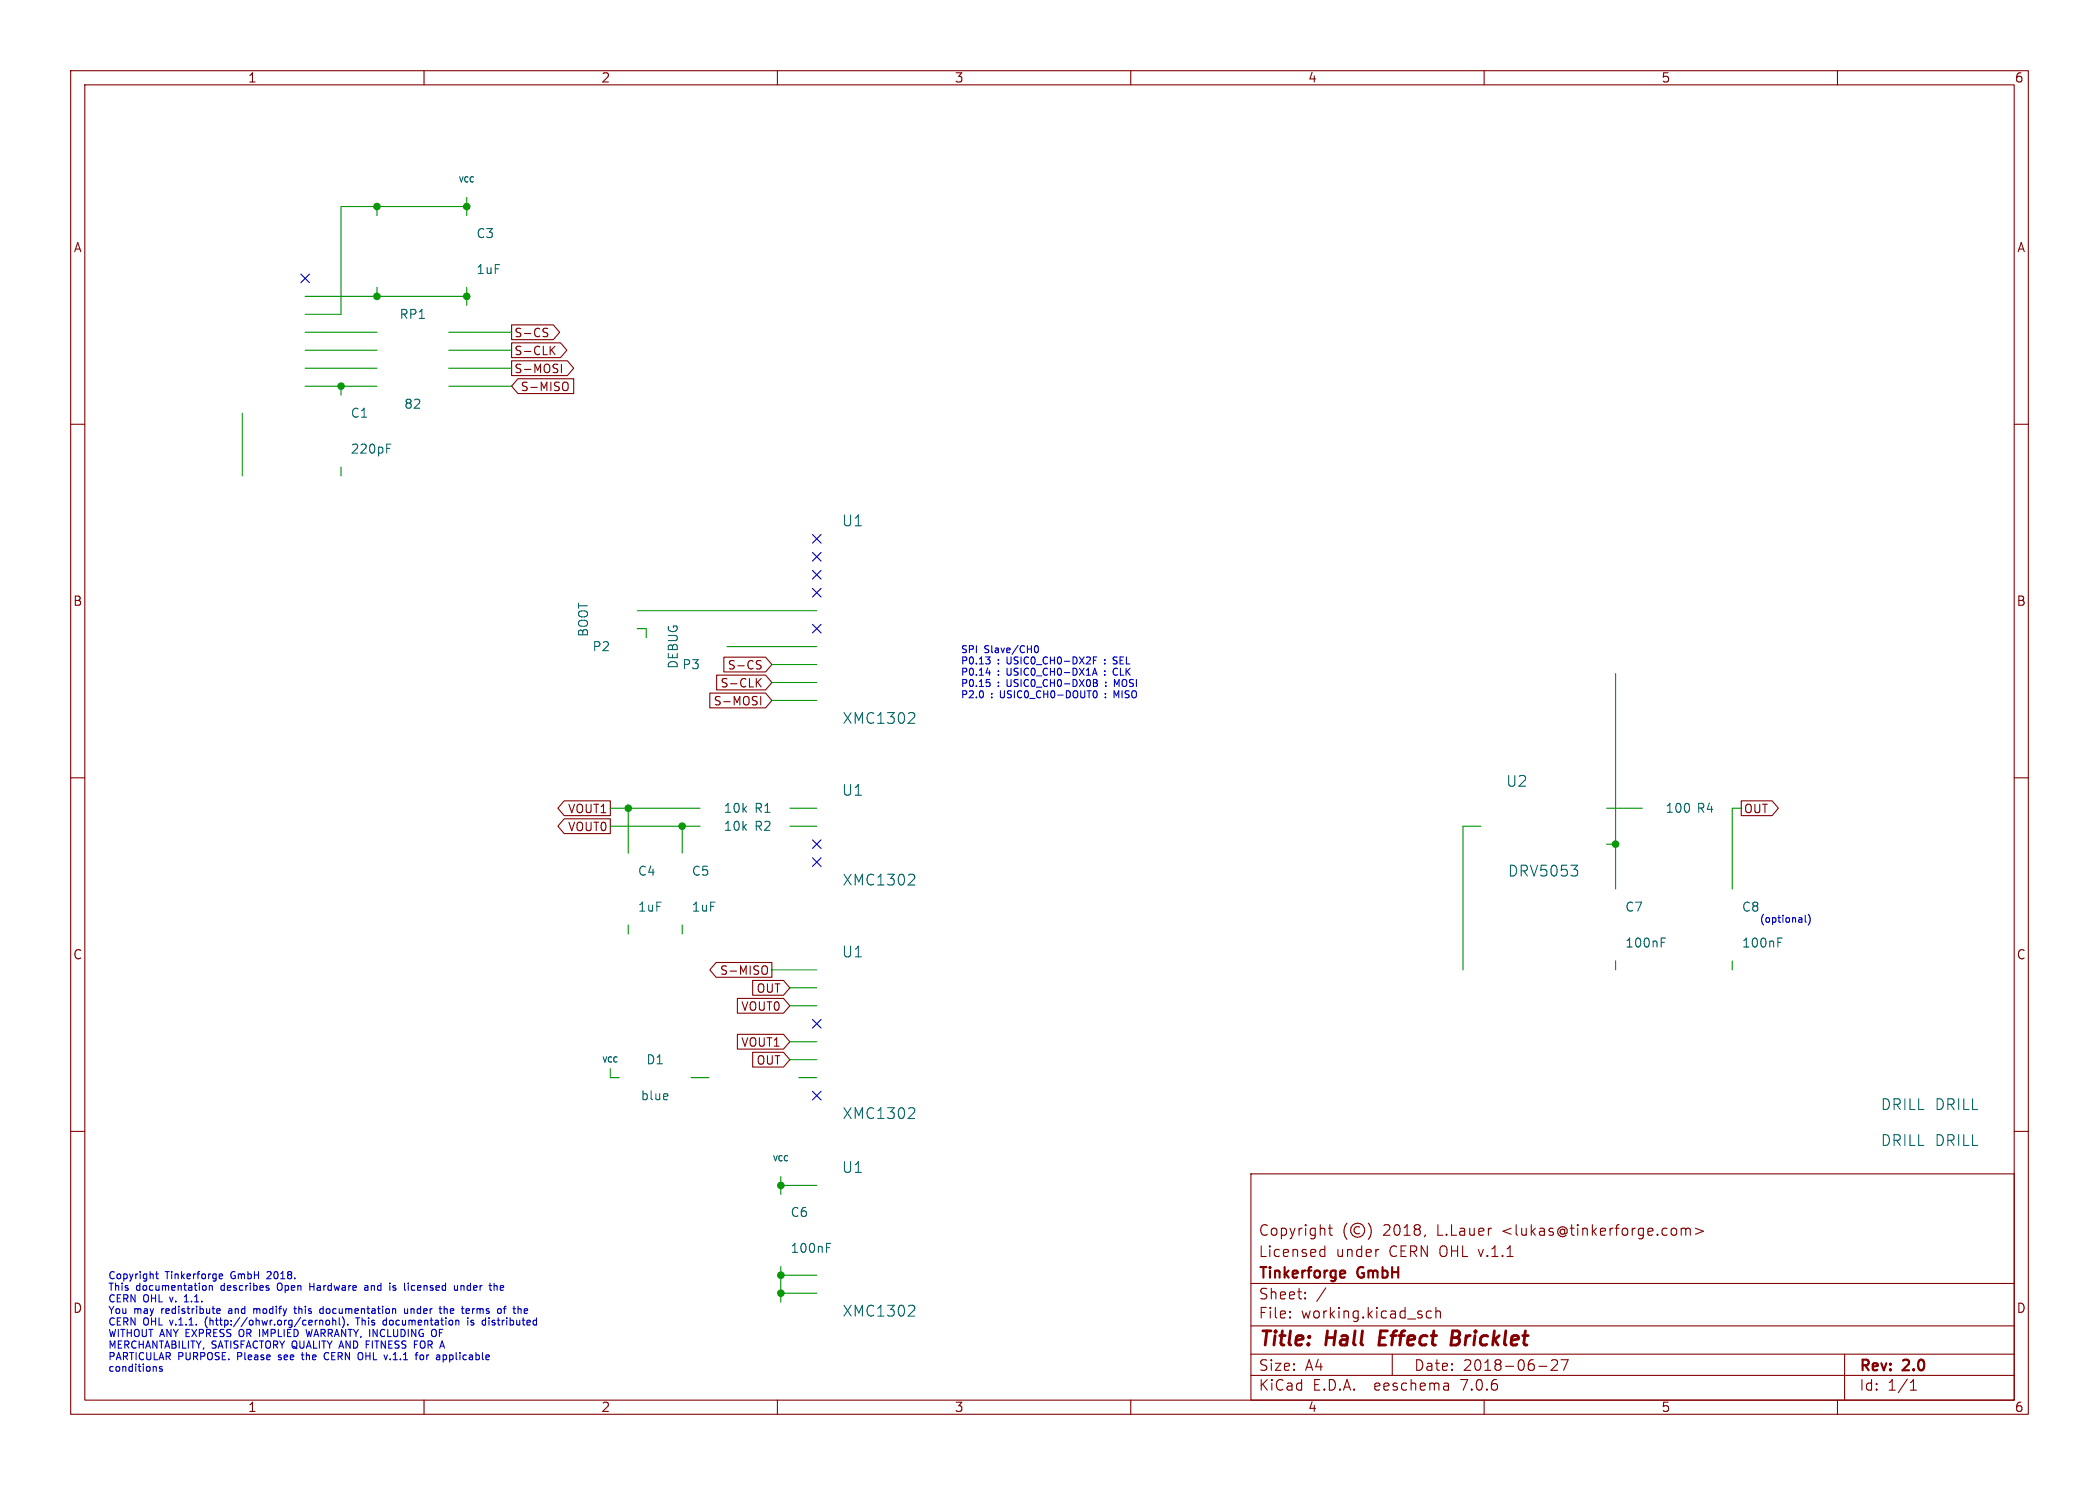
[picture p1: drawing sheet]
<svg xmlns="http://www.w3.org/2000/svg" width="297mm" height="210mm" viewBox="0 0 297 210" stroke-linecap="round" stroke-linejoin="round" font-family="sans-serif">
<g fill="none" stroke="#840000" stroke-width=".15">
<path d="M10 10h277v190h-277zM12 12h273v186h-273zM60 10v2M110 10v2M160 10v2M210 10v2M260 10v2M10 60h2M72.4 48.5h6.9l.9 1-.9 1.1h-6.9zM72.4 51h7.9l.9 1.1-.9 1h-7.9zM72.4 45.9h5.9l.9 1.1-.9 1h-5.9zM73.3 53.6h7.9v2.1h-7.9l-.9-1.1z"/>
<path d="M77.1 47l.3 .1 .1 .3-.2 .2h-.3M77.1 46.4l.4 .1M78 49.5l.5 .7M78.5 49l-.7 .6M79.4 51.5v1.2M79.9 54a.4 .4 0 0 1 .5 .4v.4a.4 .4 0 0 1-.5 .4M285 60h2M100.4 98h7.9l.9 1.1-.9 1h-7.9zM101.4 95.5h6.9l.9 1-.9 1.1h-6.9zM102.4 92.9h5.9l.9 1.1-.9 1h-5.9zM107.2 96.5l.5 .6M107.2 94l.4 .1 .1 .3-.2 .2h-.3"/>
<path d="M107.2 93.4l.5 .1M107.6 98.5v1.2M107.7 96l-.7 .6M10 110h2M79.8 113.3h6.6v2h-6.6l-.9-1zM79.8 115.8h6.6v2.1h-6.6l-.9-1.1zM246.4 113.3h4.3l.9 1-.9 1h-4.3zM285 110h2M101.3 136.1h7.9v2.1h-7.9l-.9-1zM106.5 138.7h4.4l.9 1-.9 1h-4.4zM108.1 136.6a.4 .4 0 0 1 .5 .4v.4a.4 .4 0 0 1-.5 .4M10 160h2"/>
<path d="M104.3 146.3h6.6l.9 1-.9 1.1h-6.6zM104.3 141.2h6.6l.9 1-.9 1.1h-6.6zM106.5 148.8h4.4l.9 1.1-.9 1h-4.4zM285 160h2M177 166h108v32h-108zM186.9 177.6l.1 .1 .5-.1M186.9 176.8l.1-.1 .5 .1M187.5 176.2v1.5M188 173.7h.5M188.2 173.2v1.3v.1l.3 .1M190.6 173a1.72 1.72 0 0 0 0 2.3M192.4 173.6a.52 .52 0 0 0-.8 .4 .52 .52 0 0 0 .8 .4"/>
<path d="M193.6 173a1.72 1.72 0 0 1 0 2.3M195 176.7h.1M201.7 174.6l-.2 .3M237.9 173.8a.37 .37 0 0 1 .6 .1M237.9 173.7v1M238.5 173.9l.2-.2 .4 .1 .1 .9M238.5 173.9v.8M239.9 173.7l1.1 .4-1.1 .5M60 198v2M110 198v2M160 198v2M177 194.5h108"/>
<path d="M177 191.5h108M177 187.5h108M177 181.5h108M182.5 186.3h.1l-.1 .1M182.5 186.3v.1M182.5 185.5v.1M182.5 185.5h.1l-.1 .1M184.7 183.6v.1M184.7 183.6h-.1l.1 .1M184.7 182.8v.1M184.7 182.8h-.1l.1 .1M187.6 182.1l-1.3 2"/>
<path d="M197 191.5v3M202.5 185.5l-.4-.1-.3 .3v.4l.2 .2 .1 .1 .4-.1M203.2 185.5a.37 .37 0 0 1 .6 .1v.8M203.2 184.9v1.5M204.9 195.7l.1 .9M205 196.5l-.2 .1M205 196h-.2M210 198v2M217.7 193.2h1.2M219.5 192.4l.2-.1 .5 .1a.41 .41 0 0 1 .1 .5l-.8 .9h.9M220.9 192.3h1l-.7 1.5M260 198v2"/>
<path d="M261 191.5v6.5M270.3 196.6h.9M270.3 195.5l.4-.4v1.5"/>
<circle cx="192.1" cy="174" r="1"/>
</g>
<path d="M195.4 188.2l-.3 2h1M205.4 189.2h.7M206.1 189.2l.3 .1M206.2 188.2h-.6l-.3 2h.8l.2-.1M206.3 189.1l-.2 .1" fill="none" stroke="#840000" stroke-width=".4"/>
<path d="M190.1 179.7l.2 .1v.2l-.7 .2M190.3 180.6l-.2 .1" fill="none" stroke="#840000" stroke-width=".3"/>
<g fill="none" stroke="#0000c2" stroke-width=".15">
<path d="M139.5 95.2h.6M139.6 96.1h.4M139.9 93.3l.2 .2v.2l-.2 .2M139.9 96.5l.2 .2v.2l-.2 .2M140 94.8v.7M140.1 92.9l-.3 .4M146.5 91.4l.1-.1a.53 .53 0 0 1 .3 .5 .53 .53 0 0 1-.3 .5 .66 .66 0 0 1-.1-.9zM154.6 95.5l.3-1 .3 1M154.7 95.2h.4M154.7 93.4h.3M154.7 96.1l.5 .1v.2l-.2 .2M154.7 96.6h.3"/>
<path d="M154.8 97.7h.1a.53 .53 0 0 1 .3 .5 .53 .53 0 0 1-.3 .5l-.1-.1M155 96.6l.3 .2-.1 .2-.5 .1M155.2 92.9h-.5v1M156.3 93.8v.1M156.3 93.3v.1M156.3 94.9v.1M156.3 95.4v.1M156.4 98.6v.1M156.4 98.1v.1M156.5 97v.1M156.5 96.5v.1M157.5 93.8l.4 .1"/>
<path d="M157.8 94.5a.53 .53 0 0 0-.3 .5 .53 .53 0 0 0 .3 .5M157.9 92.9h-.2l-.2 .2 .1 .2 .3 .1M158 98.4l-.4-.7v1M158 96.8l-.3-.7v1M255.4 129.4v.9l.2 .1M255.9 129.3a1.13 1.13 0 0 1 0 1.5M22.2 179.8v.9l.2 .1M37.8 179.9h.1M22 193.3l.1 .1v.5M22 180.2h.4M22.9 193.3h-.2l-.2 .1 .1 .1 .3 .1v.3h-.4M26.1 184.1h.6"/>
<path d="M26.3 183.2l-.2 .2M28.8 181.8h.3l.1 .2-.1 .4-.3 .1M29.1 186.7v.6M29.6 181.9l.2-.1h.2v.7M29.6 181.8v.7M30.7 185.4l.5-.1-.1-.2h-.3l-.1 .1v.5h.4M31 180.3l.2-.1h.2l.1 .1v.1l-.5 .1M31 180.7l.2 .1h.3M32.4 185.4v.3M33.9 188.1v.8M35.9 185.1v.6M36.2 185.1l-.3 .1"/>
<path d="M37.9 182.1l.2 .2-.2 .2M37.9 181.8h.1M38.3 180.3l-.6 .5h.7M39.3 181.6v.7M39.4 192.2l.1 .1M39.4 191.7v.2M41.6 185.1h.3M41.7 184.7v.9l.2 .1M42.6 191.6h.4M42.8 191.3v.8l.2 .2M43.3 188l.2 1 .2-.7 .2 .7M43.8 181.5v1"/>
<path d="M43.8 181.9h.6M45.2 185.6l.2 .1h.3M45.2 186.7v.7M45.2 186.8l.2-.1 .2 .1 .1 .6M45.7 185.1h-.3l-.2 .2M45.7 184.7v1M46.1 191.3a.5 .5 0 0 0-.2 .7 .5 .5 0 0 0 .5 .2M46.2 186.8l.2-.1 .2 .2v.3l-.2 .2-.2-.1-.1-.1zM47.1 186.8l.1-.1 .3 .1v.6M47.1 186.4v1M48 186.4v.8l.1 .2M48.5 186.3a1.19 1.19 0 0 1 0 1.4"/>
<path d="M49.2 187.3v.1M50.6 186.4v1M51.2 191.3a.72 .72 0 0 1 0 .9M51.6 181.8h.4l.1 .7M51.8 190.1h.4M52.1 182l-.4 .1-.1 .1 .1 .3 .4-.1M54.2 187.3l.2 .1 .3-.1M54.7 186.8l-.3-.1-.2 .1M54.7 186.4v1M55.6 182.4h.4M56 181.8h-.3l-.1 .1v.2l.4 .1M57.2 185.1l.1 .6h.2h.2"/>
<path d="M57.7 185.1v.6M57.8 181.5v.1M58.2 185.1v.6M58.3 181.8l-.1 .2 .1 .4M58.3 185.1l-.1 .1M58.6 190.1h.4M59.5 191.7l.3-.1 .1 .2v.3l-.1 .2-.3-.1-.1-.1zM61.6 188.1a.72 .72 0 0 1 0 .9M62.7 191.7l.3-.1 .2 .2-.1 .4h-.4M62.9 185.2l.1-.1h.2l.1 .6M62.9 184.7v1M64.3 181.8l.1 .6 .2 .1 .1-.1"/>
<path d="M64.7 181.8v.7M64.8 186.7l.1 .2v.5M65.2 181.8v.7M65.6 181.8h-.2l-.2 .1M66.2 186.4v.1M66.2 186.7v.7M66.3 185.1l.1 .2-.5 .1M66.4 185.7h-.1M66.6 187.3h.4M66.9 185.1v.6M66.9 185.2v.1M67 186.8l-.2-.1-.2 .2 .1 .1 .3 .1"/>
<path d="M69.2 186.4v.1M69.2 186.7v.7M70.1 181.8l.2 .1v.6M70.8 181.8v.6M71.2 185.1h.4M71.3 182l-.5 .1M71.6 184.7l-.2 .2v.8M74.2 185.7h.4M74.2 185.1h.3l.2 .2-.5 .1"/>
</g>
<g fill="none" stroke="#009600" stroke-width=".15">
<path d="M53.3 29.2v1.3M66 27.9v2.6M66 29.2h-17.7v15.3h-5.1M34.3 58.4v8.9M43.2 52.1h10.1M43.2 47h10.1M43.2 41.9h22.8M43.2 49.5h10.1M43.2 54.6h10.1M48.3 54.6v1.3M53.3 40.6v1.3M63.5 52.1h8.9"/>
<path d="M63.5 47h8.9M63.5 49.5h8.9M63.5 54.6h8.9M66 40.6v2.6M48.3 66v1.3M90.2 86.4h25.4M90.2 88.9h1.2v1.3M102.9 91.4h12.7M109.2 94h6.4M109.2 96.5h6.4M109.2 99.1h6.4M228.6 95.3v30.4"/>
<path d="M86.4 116.8h12.7M86.4 114.3h12.7M88.9 114.3v6.4M96.5 116.8v3.9M111.8 116.8h3.8M111.8 114.3h3.8M209.5 116.8h-2.5v20.4M227.3 114.3h5.1M227.3 119.4h1.3M246.4 114.3h-1.3v11.4M88.9 130.8v1.3M96.5 130.8v1.3"/>
<path d="M109.2 137.2h6.4M111.8 139.7h3.8M228.6 135.9v1.3M245.1 135.9v1.3M86.4 151.1v1.3h1.2M97.8 152.4h2.5M111.8 149.9h3.8M111.8 147.3h3.8M111.8 142.2h3.8M113 152.4h2.6M110.5 166.4v2.5M110.5 179.1v5.1"/>
<path d="M110.5 167.6h5.1M110.5 180.3h5.1M110.5 182.9h5.1"/>
</g>
<g fill="none" stroke="#000084" stroke-width=".15">
<path d="M42.6 38.8l1.2 1.2M43.8 38.8l-1.2 1.2M115 75.6l1.2 1.2M115 78.1l1.2 1.2M116.2 75.6l-1.2 1.2M116.2 78.1l-1.2 1.2M115 88.3l1.2 1.2M115 80.7l1.2 1.2M115 83.2l1.2 1.2M116.2 88.3l-1.2 1.2M116.2 80.7l-1.2 1.2M116.2 83.2l-1.2 1.2"/>
<path d="M115 118.8l1.2 1.2M116.2 118.8l-1.2 1.2M115 121.3l1.2 1.2M116.2 121.3l-1.2 1.2M115 154.3l1.2 1.2M115 144.2l1.2 1.2M116.2 154.3l-1.2 1.2M116.2 144.2l-1.2 1.2"/>
</g>
<g fill="none" stroke="#006464" stroke-width=".15">
<path d="M54.7 63.4h.4M54.7 62.8h.6M129.1 100.8h.2a.41 .41 0 0 1 .1 .6l-.9 .9h.9M129.1 123.6l.2 .1a.41 .41 0 0 1 .1 .6l-.9 .9h.9M222.3 122.4h.9l-.5 .5M223.1 123l.1 .2v.4l-.1 .2M235.1 133.3h.4M235.1 132.7h.6M251.6 133.3h.4M251.6 132.7h.6M94.4 154.7l.1 .3-.6 .1M129.1 156.7h.2a.41 .41 0 0 1 .1 .6l-.9 .9h.9"/>
<path d="M117 176.4h.4M117 175.8h.6M129.1 184.6l.2 .1a.41 .41 0 0 1 .1 .5l-.9 .9h.9"/>
</g>
<g fill="#009600" stroke="#009600" stroke-width=".15">
<circle cx="66" cy="41.9" r=".46"/>
<circle cx="53.3" cy="29.2" r=".46"/>
<circle cx="53.3" cy="41.9" r=".46"/>
<circle cx="48.3" cy="54.6" r=".46"/>
<circle cx="66" cy="29.2" r=".46"/>
<circle cx="110.5" cy="167.6" r=".46"/>
<circle cx="110.5" cy="180.3" r=".46"/>
<circle cx="110.5" cy="182.9" r=".46"/>
<circle cx="88.9" cy="114.3" r=".46"/>
<circle cx="96.5" cy="116.8" r=".46"/>
<circle cx="228.6" cy="119.4" r=".46"/>
</g>
<g font-size="2.8" fill="#840000">
<text x="178" y="190.9">Title:</text>
<text x="187.7" y="190.9">Hall</text>
<text x="196" y="190.9">Effect</text>
<text x="207" y="190.9">Bricklet</text>
</g>
<g font-size="2.1" fill="#006464">
<text x="119" y="74.7">U1</text>
<text x="119.1" y="102.6">XMC1302</text>
<text x="119" y="112.8">U1</text>
<text x="213" y="111.5">U2</text>
<text x="119.1" y="125.5">XMC1302</text>
<text x="213.3" y="124.2">DRV5053</text>
<text x="119" y="135.6">U1</text>
<text x="119.1" y="158.5">XMC1302</text>
<text x="266" y="157.2">DRILL</text>
<text x="273.7" y="157.2">DRILL</text>
<text x="119" y="166.1">U1</text>
<text x="266" y="162.3">DRILL</text>
<text x="273.7" y="162.3">DRILL</text>
<text x="119.1" y="186.4">XMC1302</text>
</g>
<g font-size="2.1" fill="#840000">
<text x="178" y="178">Licensed</text>
<text x="178" y="175">Copyright</text>
<text x="189" y="178">under</text>
<text x="195.7" y="175">2018,</text>
<text x="196.6" y="178">CERN OHL v.1.1</text>
<text x="203.5" y="175">L.Lauer</text>
<text x="212.8" y="175">&lt;lukas@tinkerforge.com&gt;</text>
<text x="178" y="184">Sheet:</text>
<text x="178" y="181.2">Tinkerforge</text>
<text x="192.2" y="181.2">GmbH</text>
<text x="178" y="186.7">File:</text>
<text x="184.1" y="186.7">working.kicad_sch</text>
<text x="178" y="196.9">KiCad</text>
<text x="178" y="194.1">Size:</text>
<text x="184.7" y="194.1">A4</text>
<text x="185.7" y="196.9">E.D.A.</text>
<text x="194.6" y="196.9">eeschema</text>
<text x="200" y="194.1">Date:</text>
<text x="207" y="196.9">7.0.6</text>
<text x="207" y="194.1">2018-06-27</text>
<text x="263" y="194.3">Rev:</text>
<text x="263" y="196.9">Id:</text>
<text x="267.1" y="196.9">1/1</text>
<text x="269.4" y="194.3">2.0</text>
</g>
<g font-size="1.8" fill="#840000">
<text x="35" y="11.9">1</text>
<text x="85" y="11.9">2</text>
<text x="135" y="11.9">3</text>
<text x="185" y="11.9">4</text>
<text x="235" y="11.9">5</text>
<text x="285" y="11.9">6</text>
<text x="10.3" y="35.9">A</text>
<text x="285.3" y="35.9">A</text>
<text x="10.3" y="85.9">B</text>
<text x="285.3" y="85.9">B</text>
<text x="10.3" y="135.9">C</text>
<text x="285.3" y="135.9">C</text>
<text x="10.3" y="185.9">D</text>
<text x="285.3" y="185.9">D</text>
<text x="35" y="199.9">1</text>
<text x="85" y="199.9">2</text>
<text x="135" y="199.9">3</text>
<text x="185" y="199.9">4</text>
<text x="235" y="199.9">5</text>
<text x="285" y="199.9">6</text>
</g>
<g font-size="1.8" fill="#006464">
<text x="67.3" y="33.9">C3</text>
<text x="67.3" y="39">1uF</text>
<text x="56.4" y="45.3">RP1</text>
<text x="49.5" y="59.3">C1</text>
<text x="57.1" y="58">82</text>
<text x="49.5" y="64.4">220pF</text>
<text x="83.4" y="90.2" transform="rotate(-90 83.4 90.2)">BOOT</text>
<text x="83.7" y="92.3">P2</text>
<text x="96.1" y="94.7" transform="rotate(-90 96.1 94.7)">DEBUG</text>
<text x="96.4" y="94.8">P3</text>
<text x="102.3" y="117.7">10k</text>
<text x="102.3" y="115.2">10k</text>
<text x="106.6" y="117.7">R2</text>
<text x="106.6" y="115.2">R1</text>
<text x="235.6" y="115.2">100</text>
<text x="240" y="115.2">R4</text>
<text x="90.2" y="124.1">C4</text>
<text x="97.8" y="124.1">C5</text>
<text x="90.2" y="129.1">1uF</text>
<text x="97.8" y="129.1">1uF</text>
<text x="229.9" y="129.1">C7</text>
<text x="246.4" y="129.1">C8</text>
<text x="229.9" y="134.2">100nF</text>
<text x="246.4" y="134.2">100nF</text>
<text x="90.6" y="155.8">blue</text>
<text x="91.4" y="150.7">D1</text>
<text x="111.8" y="172.3">C6</text>
<text x="111.8" y="177.4">100nF</text>
</g>
<g font-size="1.7" fill="#840000">
<text x="72.7" y="47.9">S-CS</text>
<text x="72.7" y="50.4">S-CLK</text>
<text x="72.7" y="53">S-MOSI</text>
<text x="73.6" y="55.5">S-MISO</text>
<text x="102.9" y="94.9">S-CS</text>
<text x="100.9" y="100">S-MOSI</text>
<text x="101.8" y="97.4">S-CLK</text>
<text x="80.3" y="115.2">VOUT1</text>
<text x="80.3" y="117.8">VOUT0</text>
<text x="246.7" y="115.2">OUT</text>
<text x="101.8" y="138.1">S-MISO</text>
<text x="104.8" y="143.2">VOUT0</text>
<text x="106.9" y="140.6">OUT</text>
<text x="104.8" y="148.2">VOUT1</text>
<text x="106.9" y="150.8">OUT</text>
</g>
<g font-size="1.4" fill="#0000c2">
<text x="135.9" y="92.4">SPI</text>
<text x="135.9" y="94">P0.13</text>
<text x="135.9" y="95.6">P0.14</text>
<text x="139.3" y="92.4">Slave/CH0</text>
<text x="141.2" y="94">:</text>
<text x="141.2" y="95.6">:</text>
<text x="142.7" y="94">USIC0_CH0-DX2F</text>
<text x="142.7" y="95.6">USIC0_CH0-DX1A</text>
<text x="158.2" y="94">SEL</text>
<text x="158.2" y="95.6">CLK</text>
<text x="135.9" y="97.2">P0.15</text>
<text x="135.9" y="98.8">P2.0</text>
<text x="140.3" y="98.8">:</text>
<text x="141.2" y="97.2">:</text>
<text x="141.7" y="98.8">USIC0_CH0-DOUT0</text>
<text x="142.7" y="97.2">USIC0_CH0-DX0B</text>
<text x="158.3" y="98.8">MISO</text>
<text x="158.4" y="97.2">MOSI</text>
<text x="248.9" y="130.6">(optional)</text>
<text x="15.2" y="181">Copyright</text>
<text x="15.2" y="182.6">This</text>
<text x="15.2" y="184.2">CERN</text>
<text x="15.2" y="185.9">You</text>
<text x="19" y="185.9">may</text>
<text x="19.3" y="182.6">documentation</text>
<text x="20.3" y="184.2">OHL</text>
<text x="23.1" y="185.9">redistribute</text>
<text x="23.4" y="181">Tinkerforge</text>
<text x="24.3" y="184.2">v.</text>
<text x="26.5" y="184.2">1.1.</text>
<text x="31.5" y="182.6">describes</text>
<text x="32.8" y="185.9">and</text>
<text x="32.9" y="181">GmbH</text>
<text x="36.6" y="185.9">modify</text>
<text x="38.3" y="181">2018.</text>
<text x="39.7" y="182.6">Open</text>
<text x="42.6" y="185.9">this</text>
<text x="44.5" y="182.6">Hardware</text>
<text x="46.5" y="185.9">documentation</text>
<text x="52.6" y="182.6">and</text>
<text x="56.3" y="182.6">is</text>
<text x="58.7" y="182.6">licensed</text>
<text x="58.7" y="185.9">under</text>
<text x="64" y="185.9">the</text>
<text x="66" y="182.6">under</text>
<text x="67.4" y="185.9">terms</text>
<text x="71.3" y="182.6">the</text>
<text x="72.6" y="185.9">of</text>
<text x="15.2" y="187.5">CERN</text>
<text x="15.2" y="189.2">WITHOUT ANY EXPRESS</text>
<text x="15.2" y="190.8">MERCHANTABILITY,</text>
<text x="20.3" y="187.5">OHL</text>
<text x="24.3" y="187.5">v.1.1.</text>
<text x="29.5" y="187.5">(http://ohwr.org/cernohl).</text>
<text x="30" y="190.8">SATISFACTORY QUALITY AND</text>
<text x="34.3" y="189.2">OR IMPLIED</text>
<text x="44.3" y="189.2">WARRANTY, INCLUDING</text>
<text x="51.1" y="187.5">This</text>
<text x="52.5" y="190.8">FITNESS</text>
<text x="55.2" y="187.5">documentation</text>
<text x="59.6" y="190.8">FOR</text>
<text x="62.5" y="189.2">OF</text>
<text x="67.4" y="187.5">is</text>
<text x="69.7" y="187.5">distributed</text>
<text x="15.2" y="192.4">PARTICULAR</text>
<text x="15.2" y="194.1">conditions</text>
<text x="25.2" y="192.4">PURPOSE.</text>
<text x="33.8" y="192.4">Please</text>
<text x="39.9" y="192.4">see</text>
<text x="43.4" y="192.4">the</text>
<text x="46.8" y="192.4">CERN</text>
<text x="51.9" y="192.4">OHL</text>
<text x="55.9" y="192.4">v.1.1</text>
<text x="60.6" y="192.4">for</text>
<text x="63.7" y="192.4">applicable</text>
</g>
<g font-size="1.1" fill="#006464">
<text x="64.8" y="26">VCC</text>
<text x="85.1" y="150.5">VCC</text>
<text x="109.2" y="164.4">VCC</text>
</g>
</svg>
